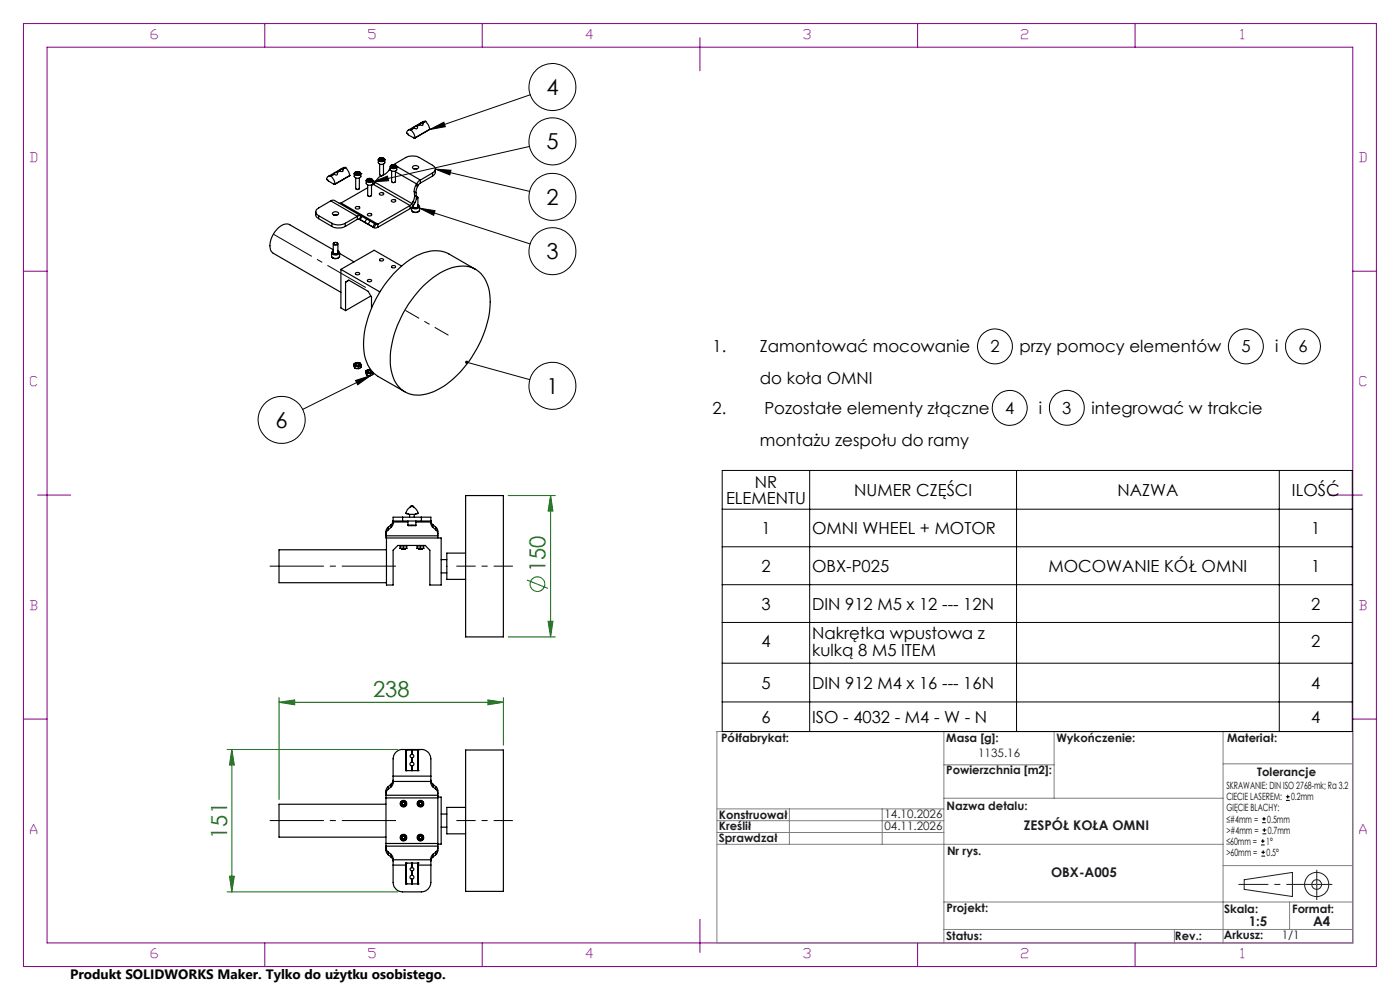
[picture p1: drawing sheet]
<svg xmlns="http://www.w3.org/2000/svg" width="297mm" height="210mm" viewBox="0 0 297 210" stroke-linecap="round" stroke-linejoin="round" font-family="sans-serif">
<g fill="none" stroke="#000" stroke-width=".25">
<path d="M70.2 37.3a.61 .61 0 0 0-.7 .1 .61 .61 0 0 0-.1 .7l1.4 .9M70.2 37.3v.1M70.2 37.4l.6 .7 .3 .9M70.8 39v-.1l.2 .2M70.9 36.9v.1M70.9 36.9l-.7 .4M70.9 39h-.1M70.9 37l-.7 .4M71.1 39l-.1 .1M71.5 36.6h-.2a.31 .31 0 0 0-.3 0 .31 .31 0 0 0-.1 .3M71.5 36.6h.1M71.5 36.6a.35 .35 0 0 1-.1 .6 .35 .35 0 0 1-.5-.2"/>
<path d="M72.1 36l-2.5 1.4M72.1 36.2a.31 .31 0 0 1 .2-.4 .31 .31 0 0 1 .4 .2 .28 .28 0 0 1-.2 .4 .28 .28 0 0 1-.3-.2M72.1 36.2l-.6 .4M72.1 36.2h.1M72.2 36.2l-.7 .4M73.3 35.5h-.3l-.7 .4M73.3 35.5v.1M73.3 35.5l-.7 .4M73.3 35.6l.6 .7 .3 .9M73.3 35.6l-.7 .3M74.2 37.2l-3.1 1.9M74.2 37.2l-3.1 1.8"/>
<path d="M75.1 36.8a.82 .82 0 0 1 1.5 0M75.1 36.8v.6a.83 .83 0 0 0 1.5 0v-.6M75.1 36.8a.81 .81 0 0 0 1.5 0M75.3 36.6a.63 .63 0 0 1 .7-.2 .63 .63 0 0 1 .4 .5 .71 .71 0 0 1-1.2-.2zM75.5 37.7v2.3a.46 .46 0 0 0 .7 0v-2.3M75.7 36.9h.3M75.8 36.6l-.3 .1 .1 .2 .3 .1 .3-.2-.1-.2M75.8 36.6h.3M75.8 36.6v.3M75.8 36.9h-.1M75.8 36.9h.2M76 36.9h.1"/>
<path d="M76.1 36.6v.3M76.6 36.8h.1M77.7 38.3a.81 .81 0 0 0 1.4 0M77.7 38.3a.77 .77 0 0 1 .7-.5 .77 .77 0 0 1 .7 .5M77.9 38.1a.61 .61 0 0 1 .6-.2 .61 .61 0 0 1 .5 .5 .74 .74 0 0 1-1.2-.2zM78 39.2v2.2a.48 .48 0 0 0 .8 0v-2.2M78 39.8l-5.6 3.3M78.3 38.4h.2zM78.3 38l-.2 .2v.2l.6-.1v-.2M78.3 38l.4 .1M78.3 38v.4M78.5 38.4h.1"/>
<path d="M78.7 38.1v.2M79.1 38.3v.6a.79 .79 0 0 1-.7 .4 .79 .79 0 0 1-.7-.4v-.6M79.2 39.1l7.8 4.5M79.2 39.1l-.4 .3M79.6 38.7l-.4 .4M79.6 38.7l7.8 4.5M80.4 33.6a.71 .71 0 0 1 1.2 .3 .7 .7 0 0 1-1.3-.1zM80.5 34.8v2.2a.48 .48 0 0 0 .9 0v-2.2M80.6 37.2h.6M80.8 34h.2zM80.9 33.6l-.3 .2 .1 .2 .6-.1-.1-.2M80.9 33.6l.3 .1"/>
<path d="M80.9 33.6v.4M81 37.3l-.8 .5-.6 .9M81 34h.1M81.2 33.7v.2M81.6 33.9a.83 .83 0 0 1-1.3 .1M82.7 35.8l-.7 .9-.7 .4M82.7 35.8h.1M82.8 35.6l-.1 .2M82.9 35.1a.71 .71 0 0 1 1.2 .2 .7 .7 0 0 1-1.2-.1zM83.1 36.3v2.2a.45 .45 0 0 0 .4 .2 .45 .45 0 0 0 .4-.2v-2.2M83.2 38.7h.6M83.4 35.4h.2"/>
<path d="M83.4 35.1l-.3 .1 .1 .2 .4 .1 .2-.2-.1-.1M83.4 35.1l.3 .1M83.4 35.1v.3M83.5 34.9l-.7 .3v.7a.8 .8 0 0 0 1.4 0v-.6M83.5 34.9l.5 .1 .2 .3M83.5 34.9l2.6-1.5a3.3 3.3 0 0 1 2.8 0l2.9 1.7a.85 .85 0 0 1 .6 .8 .85 .85 0 0 1-.6 .8M83.6 35.4h.1M83.7 35.2v.2M83.9 36.4l4.5 2.6M84.2 35.3h.1M84.2 35.3a.8 .8 0 0 1-1.4 .1M84.2 35.3l5 2.9"/>
<path d="M87.1 27.5a.59 .59 0 0 0-.6 .1 .59 .59 0 0 0-.2 .7l1.4 .9M87.1 27.5h.1M87.2 27.5l.7 1 .1 .8M87.6 35.3a.8 .8 0 0 1 1.2 .2 .73 .73 0 0 1-.7 .4 .73 .73 0 0 1-.6-.5zM87.7 29.2l.3 .1M87.8 35.8h.7M87.8 27.1l.1 .1M87.8 27.1l-.7 .4M87.8 29.2h-.1M87.9 27.2l-.7 .3M88.2 39.3l-.3 1.3M88.2 39.3l.4 .3"/>
<path d="M88.4 39l-.2 .3M88.4 39l.4 .3M88.4 26.8l-.6 .1v.2M88.4 26.8h.1M88.5 26.8a.35 .35 0 0 1-.1 .5 .35 .35 0 0 1-.5-.1M88.6 39.6l-.3 1.3M88.8 39.3l-.2 .3M89 26.2l-2.4 1.4M89.1 26.4a.3 .3 0 0 1 .4-.3 .3 .3 0 0 1 0 .5l-.4-.2M89.1 26.4h.1M89.1 26.4l-.7 .4M89.1 26.4l-.6 .4"/>
<path d="M89.2 38.8l-.4 .5M89.2 38.2l-.8 .8M89.2 38.2v.6M90.2 25.7l-.9 .4M90.2 25.7h.1M90.2 25.7l-.6 .4M90.3 25.7l.6 .8 .3 .9M90.3 25.7l-.7 .5M91.2 27.4v.1M91.2 27.4l-3.1 1.9M91.8 36.7l-2.6 1.5M91.8 36.7v.7"/>
<path d="M91.8 37.4l-2.6 1.4M92.4 35.9a1.22 1.22 0 0 1-.6 1.5M67 44.9v.7a.87 .87 0 0 0 .6 .8M67.6 45.7l2.8 1.7M67.6 45.7v.7M67.6 46.4l2.8 1.6M70.2 42.6l-2.6 1.5a.85 .85 0 0 0-.6 .8 .85 .85 0 0 0 .6 .8M70.2 42.6l.3-.1h.5l5.6 3.3M70.2 42.6l5.6 3.3M70.3 53.6v.7a.97 .97 0 0 0 1.7 0M70.4 47.4a3 3 0 0 0 2.8 0M70.4 48a3.3 3.3 0 0 0 2.8 0"/>
<path d="M70.4 47.4v.6M70.5 45.2a.77 .77 0 0 1 1.3 .1 .73 .73 0 0 1-.7 .4 .73 .73 0 0 1-.6-.5zM70.7 51.7v1.9a.57 .57 0 0 0 1 0v-1.9M70.7 53.2a.43 .43 0 0 0-.4 .4 .43 .43 0 0 0 .5 .4 .82 .82 0 0 0 1.2-.5l-.3-.3M70.7 53l-9.2-5.3a2.24 2.24 0 0 0-2.8 1 4.2 4.2 0 0 0-1.1 4.7l14.7 8.6M70.7 53.5a.5 .5 0 0 0 .5 .4 .5 .5 0 0 0 .5-.4M70.8 45.6h.7M70.9 51.5l.3-.1 .4 .2a.4 .4 0 0 1-.4 .3 .4 .4 0 0 1-.4-.3zM70.9 51.5l-.2 .1a.47 .47 0 0 0 .5 .4 .47 .47 0 0 0 .4-.4l-.1-.1M72 54.3a.95 .95 0 0 1-1.7 .1M72 53.6v.7M72 53.8l3.1 1.8"/>
<path d="M72.3 57.1l8.2 4.8M72.3 57.1v8.2l1 .6M72.4 43.1h-.4M72.4 43.1l7.8 4.4M73.2 47.4v.6M75.4 43.9a.5 .5 0 0 1 .5-.1 .5 .5 0 0 1 .4 .4 .49 .49 0 0 1-.5 .2 .49 .49 0 0 1-.4-.5zM75.4 58a.47 .47 0 0 1 .5-.2 .47 .47 0 0 1 .4 .4 .49 .49 0 0 1-.9-.2zM75.6 40.1h.5M75.8 45.9v.6M75.8 45.9l-2.6 1.5M75.8 46.5l-2.6 1.5M76.1 40.1h.1"/>
<path d="M76.2 46.5l3.1 1.8M76.2 46.5h-.4M76.2 46.5l.2 .1M76.6 45.8l-.2-.1-.6 .2M76.6 45.8l-.4 .7M76.6 45.8l.2 .1M76.8 45.9l1 .6M76.8 45.9l-.4 .7M77.8 46.5l-.4 .7-1-.6M77.8 46.5l.7 .4M78 45.4a.5 .5 0 0 1 .5-.1 .5 .5 0 0 1 .3 .3 .49 .49 0 0 1-.5 .2 .49 .49 0 0 1-.3-.4zM78 59.4a.48 .48 0 0 1 .4-.1 .48 .48 0 0 1 .4 .3 .48 .48 0 0 1-.5 .2 .48 .48 0 0 1-.3-.4z"/>
<path d="M78.1 41.6h.6M78.5 46.9l-.4 .7 .3 .2 .7 .3 .4-.7M78.5 46.9l1 .5M79.5 47.4l.2 .2M79.7 47.6l-.4 .7M80.2 47.5l-.5 .1M80.2 48.2l-.4 .2-.5-.1M80.2 47.5v.7M80.5 41a.49 .49 0 0 1 .5-.2 .49 .49 0 0 1 .4 .4 .49 .49 0 0 1-.5 .2 .49 .49 0 0 1-.4-.4zM80.6 54.9l.3-.1 .5 .2a.38 .38 0 0 1-.5 .4 .38 .38 0 0 1-.3-.5zM83 42.5a.49 .49 0 0 1 .6-.2 .49 .49 0 0 1 .3 .4 .49 .49 0 0 1-.5 .2 .49 .49 0 0 1-.4-.4zM83.1 56.5a.4 .4 0 0 1 .5-.2 .4 .4 0 0 1 .2 .5h-.5l-.2-.1z"/>
<path d="M85.2 56.4l-5.8-3.3-7.1 4M87 43.6l-6.8 3.9M87 43.6v.7M87 44.3l-6.8 3.9M87.3 44.5l.3 .4M87.3 44v.5M87.4 43.2l-.4 .4M87.4 43.2l.4 .2M87.6 42.7l-.2 .5M87.6 42.7l.4 .3M87.7 43.7a.5 .5 0 0 0 .5 .4 .5 .5 0 0 0 .5-.4M87.8 43.4l-.8 .9"/>
<path d="M87.9 40.6v.8M87.9 40.6l.4 .3M87.9 41.4l-.3 1.3M87.9 41.4l.4 .3M88 43l-.2 .4M88.3 40.9v.8M88.3 41.6l.3 .2-.3 .2M88.3 41.7v.5l-.3 .8M88.4 41.7l.2 .1v.2l-.3 .2M88.7 41.9v1.9a.53 .53 0 0 1-.6 .2 .53 .53 0 0 1-.4-.4M88.7 43.4a.44 .44 0 0 1 .3 .6 .44 .44 0 0 1-.6 .3h-.4l-.7-.3M89 44.5a1 1 0 0 1-1.4 .4"/>
<path d="M89 44.5a.98 .98 0 0 1-1.4 .4M89 43.8v.7M100.9 57.1l-5.7-3.2a7.5 7.5 0 0 0-7.5 .7 23.6 23.6 0 0 0-10.6 18.4 7.5 7.5 0 0 0 3.1 6.9l5.7 3.2M75.1 77.2l.2 .9M75.1 77.2l.2 .5M75.1 77.3a.75 .75 0 0 0 .7 .5 .75 .75 0 0 0 .8-.5M75.2 77.2h-.1M75.2 77.1a.85 .85 0 0 1 1.4 .3 .8 .8 0 0 1-1.5-.2zM75.3 78.1l.8 .1M75.3 77.7l.8 .1M75.3 77.7v.4M75.5 77.3a.46 .46 0 0 1 .7 0"/>
<path d="M75.6 77.1a.32 .32 0 0 1 .4-.1 .32 .32 0 0 1 .1 .5h-.5zM75.7 77.5l-.2-.1a.32 .32 0 0 1 .3-.3 .32 .32 0 0 1 .4 .3l-.2 .1M76.1 77.8v.4M76.4 77v.1M76.6 77.3v.2M76.6 77.5v.4l-.5 .3M76.6 77.5l-.5 .3M77.6 78.7l.2 .9M77.6 78.7l.1 .2M77.7 78.8v.1M77.7 78.9l.5 .3M77.7 78.9l.1 .3"/>
<path d="M77.7 78.6l-.1 .1M77.8 79.6l.8 .1M77.8 79.2h.4M77.8 79.2v.4M78 78.8a.46 .46 0 0 1 .8 0M78.1 78.6l.7 .1a.37 .37 0 0 1-.4 .3 .37 .37 0 0 1-.4-.3zM78.2 79.2l.4 .1M78.2 79l-.1-.1a.31 .31 0 0 1 .3-.3 .31 .31 0 0 1 .3 .3l-.2 .1M78.6 78.4a.49 .49 0 0 0-.6 0 .49 .49 0 0 0-.1 .6l.6 .2 .6-.3-.2 .2M78.6 79.3v.4M78.7 62.8l-5.4 3.1M78.8 65.4v-2.4l-.7-1.2-4.1-2.4-.7 .5v6"/>
<path d="M78.9 79.1l-.7 .1M78.9 79.1l-.3 .2M79.1 79l-.2 .1M79.2 79v.4l-.6 .3M80.5 61.9v.1M80.7 61.8l-.2 .1M89.8 60.6a12.7 12.7 0 0 1 8.4-4.2 5.6 5.6 0 0 1 5.4 4.5 17.8 17.8 0 0 1-2 12.2 21 21 0 0 1-9.7 10 6.5 6.5 0 0 1-6.7-.5 8.5 8.5 0 0 1-2.4-7.2 24.5 24.5 0 0 1 7-14.8zM81.9 113.7v.4h11.7v10h-2.4v-7.4l-1-1h-5.8l-1 1v7.4h-1.4v-10M81.9 113.7h11M82 116.6h-22.8v7h22.8M82.4 112.4l-.4 .5-.1 .4M82.4 111.8l-.5 .7v1.2"/>
<path d="M82.4 111.8v.6M82.9 111.9l-.5 .5M82.9 111.3v.6M82.9 111.3l-.5 .5M83.4 110.5h2M83.4 110.5v.2M83.4 110.7l-.1 .7-.4 .5M83.4 110.4l-.1 .4-.4 .5M83.4 110.7h3.1M84.9 116.3h.3M84.9 115.7v.6M84.9 115.8h1.4"/>
<path d="M85.2 116.4h.8M85.2 116.3v.1M85.2 116.3h.7M85.4 109.7h-2v.8M85.4 110.5h4M85.4 109.7v.8M85.4 109.7h4M85.6 116.3h-.4M85.6 115.8v.5M85.6 116.3h.3M86 116.3v.1M86.3 116.3h-.4"/>
<path d="M86.3 115.7v.6M86.5 111.4h1.7M86.5 108l.2-.2a.85 .85 0 0 1 .8-.4 .85 .85 0 0 1 .7 .6l.5 .9-.5 .1v.1h-1.6v-.1h-.4v-.4zM86.5 110.5v.9M86.9 109.1v.6M87 107.6a.41 .41 0 0 1 .4-.4 .41 .41 0 0 1 .4 .4M87.9 109.1v.6M88.2 110.5v.9M88.2 110.7h3.2M88.5 116.3h.3M88.5 115.7v.6M88.5 115.8h1.4"/>
<path d="M88.8 116.4h.8M88.8 116.3v.1M88.8 116.3h.7M89.2 116.3h-.4M89.2 115.8v.5M89.2 116.3h.3M89.4 110.5h2M89.4 109.7h2v.8M89.4 109.7v.8M89.6 116.3v.1M89.9 116.3h-.4M89.9 115.7v.6"/>
<path d="M91.4 110.5v.2M91.4 110.7l.1 .8 .4 .4M91.4 110.4l.1 .5 .4 .4M91.9 111.9l.5 .5M91.9 111.3v.6M91.9 111.3l.5 .5M92.4 112.4l.3 .3 .2 .6M92.4 111.8l.5 .7v1.2M92.4 111.8v.6M92.9 113.7v.4M93.6 118.7h1.2M98.8 105.1h8v30h-8z"/>
<path d="M98.8 117.3h-4v5.6h4M93.6 121.5h1.2M86.1 159.1h1.2M86.1 159.1h.1M86.1 159.1v4.4M87.3 159.1h.1M87.3 159.1v.9M87.4 159.1h1.3M87.4 159.1v.9M88.7 159.1h.1M88.7 159.1v4.4M98.8 159.1h8v30h-8z"/>
<path d="M81.9 179.8l.1 .5 .4 .5M81.9 179.5v1.1l.5 .7M81.9 168.7v.6M81.9 178.9v.6M81.9 170.6h-22.7v7h22.7M81.9 169.3v9.6M81.9 179.5h11M81.9 168.7h11M81.9 169.3h11M81.9 178.9h11M82.4 167.4l-.4 .5-.1 .4M82.4 166.9l-.5 .6v1.2"/>
<path d="M82.4 166.9v.5M82.9 166.4v.5M82.9 166.9l-.5 .5M82.9 166.4l-.5 .5M83.4 164.6v-3.6a1.99 1.99 0 0 1 2-2h4a1.99 1.99 0 0 1 2 2v3.6M83.4 164.6v1.2M83.4 165.8l-.1 .6-.4 .5M83.4 165.5l-.5 .9M83.4 164.6h8M83.4 165.8h8M85.3 170.3l.3-.2 .3 .2v.4l-.3 .1-.3-.2zM85.3 177.5l.3-.2 .3 .2v.4l-.3 .1-.3-.2z"/>
<path d="M86.1 163.5h1.2M86.1 163.5h.1M87.3 160.7h.1M87.3 160a.34 .34 0 0 0-.3 .4 .34 .34 0 0 0 .3 .3M87.3 160h.1M87.3 161.7a.41 .41 0 0 0-.3 .4 .41 .41 0 0 0 .3 .4M87.3 163.5h.1M87.3 162.5h.1M87.3 161.7h.1M87.3 160.7v1M87.3 162.5v1M87.4 160a.34 .34 0 0 1 .4 .4 .34 .34 0 0 1-.4 .3"/>
<path d="M87.4 163.5h1.3M87.4 161.7a.41 .41 0 0 1 .4 .4 .41 .41 0 0 1-.4 .4M87.4 160.7v1M87.4 162.5v1M88.7 163.5h.1M88.9 170.3l.3-.2 .3 .2v.4l-.3 .1-.3-.2zM88.9 177.5l.3-.2 .3 .2v.4l-.3 .1-.3-.2zM91.4 164.6v1.2M91.4 165.8l.1 .7 .4 .4M91.4 165.5l.1 .4 .4 .5M91.9 166.4v.5M91.9 166.9l.5 .5"/>
<path d="M91.9 166.4l.5 .5M92.4 167.4l.4 .4 .1 .5M92.4 166.9l.5 .6v1.2M92.4 166.9v.5M92.9 179.8l-.1 .5-.4 .5M92.9 179.5v1l-.5 .8M92.9 168.7v.6M92.9 178.9v.6M92.9 169.3v9.6M92.9 169.1h.7v10h-.7M93.6 172.7h1.2M93.6 175.5h1.2"/>
<path d="M98.8 171.3h-4v5.6h4M82.4 180.8v.5M82.4 180.8l.5 .4M82.4 181.3l.5 .5M82.9 181.2l.4 .6 .1 .6M82.9 181.8l.3 .3 .2 .6M82.9 181.2v.6M83.4 183.5v3.7a2.05 2.05 0 0 0 2 2h4a2.05 2.05 0 0 0 2-2v-3.7M83.4 182.4v1.1M83.4 182.4h8M83.4 183.5h2.7M86.1 187.5h1.2"/>
<path d="M86.1 183.1h1.2M86.1 183.1h.1M86.1 187.5h.1M86.1 183.1v4.4M87.3 184.7h.1M87.3 184a.34 .34 0 0 0-.3 .4 .34 .34 0 0 0 .3 .3M87.3 184h.1M87.3 185.7a.43 .43 0 0 0-.3 .4 .43 .43 0 0 0 .3 .4M87.3 187.5h.1M87.3 186.5h.1M87.3 183.1h.1M87.3 185.7h.1"/>
<path d="M87.3 183.1v.9M87.3 184.7v1M87.3 186.5v1M87.4 184a.34 .34 0 0 1 .4 .4 .34 .34 0 0 1-.4 .3M87.4 183.1h1.3M87.4 187.5h1.3M87.4 185.7a.42 .42 0 0 1 .4 .4 .42 .42 0 0 1-.4 .4M87.4 183.1v.9M87.4 184.7v1M87.4 186.5v1M88.7 183.1h.1M88.7 187.5h.1"/>
<path d="M88.7 183.1v4.4M88.7 183.5h2.7M91.4 182.4v1.1M91.9 181.2l-.4 .4-.1 .8M91.9 181.8l-.4 .4-.1 .5M91.9 181.2v.6M92.4 180.8v.5M92.4 180.8l-.5 .4M92.4 181.3l-.5 .5"/>
<circle cx="80.9" cy="34.2" r=".78"/>
<circle cx="85.6" cy="177.7" r=".62"/>
<circle cx="85.6" cy="170.5" r=".61"/>
<circle cx="85.6" cy="177.7" r=".7"/>
<circle cx="85.6" cy="170.5" r=".7"/>
<circle cx="85.6" cy="170.5" r=".3"/>
<circle cx="85.6" cy="177.7" r=".3"/>
<circle cx="89.2" cy="177.7" r=".62"/>
<circle cx="89.2" cy="170.5" r=".61"/>
<circle cx="89.2" cy="177.7" r=".7"/>
<circle cx="89.2" cy="170.5" r=".7"/>
<circle cx="89.2" cy="170.5" r=".3"/>
<circle cx="89.2" cy="177.7" r=".3"/>
</g>
<g fill="none" stroke="#008000" stroke-width=".21">
<path d="M107.8 105.1h10M116.8 105.1l.5 3.3h-1zM116.8 105.1v30M107.8 135.1h10M111.8 123l4.4 1.8"/>
<circle cx="114" cy="123.9" r="1.55"/>
</g>
<g fill="none" stroke="#191924" stroke-width=".21">
<path d="M263.9 186.6l10.3-1.5v5.1l-10.3-1.5z"/>
<circle cx="279.3" cy="187.6" r="1.03"/>
<circle cx="279.3" cy="187.6" r="2.57"/>
</g>
<path d="M279.3 187.6h-16.7" fill="none" stroke="#191924" stroke-width=".21" stroke-dasharray="6.3 1.3 1.3 1.3" stroke-dashoffset="-.1" stroke-linecap="butt"/>
<path d="M279.3 187.6h3.3M279.3 187.6v3.3M279.3 187.6v-3.1" fill="none" stroke="#191924" stroke-width=".21" stroke-dasharray="6.3 1.3 1.3 1.3" stroke-linecap="butt"/>
<g fill="none" stroke="#800080" stroke-width=".21">
<path d="M5 5h287v200h-287zM10 10h277v190h-277zM56.2 5v5M102.3 5v5M148.5 8v7M194.7 5v5M240.8 5v5M5 57.5h5M287 57.5h5M8 105h7M282 105h7M5 152.5h5"/>
<path d="M287 152.5h5M148.5 195v7M56.2 200v5M102.3 200v5M194.7 200v5M240.8 200v5"/>
</g>
<g fill="none" stroke="#808080" stroke-width=".21">
<path d="M152.1 155.2h134.9v44.8h-134.9zM200.2 155.2v44.8M223.6 155.2v14.1M259.5 155.2v44.8M152.1 176.6h48.1M152.1 174.1h48.1M152.1 171.6h48.1M152.1 179.1h107.4M167.5 171.6v7.5M187.1 171.6v7.5M200.2 169.3h59.3M200.2 162.2h23.4"/>
<path d="M259.5 162h27.5M200.2 197.2h86.8M200.2 191.3h86.8M249.1 197.2v2.8M259.5 183.6h27.5M273.6 191.3v5.9"/>
</g>
<path d="M116.8 105.1l.5 3.3h-1z" fill="#008000"/>
<path d="M116.3 131.8h1l-.5 3.3z" fill="none" stroke="#008000" stroke-width=".21"/>
<path d="M116.3 131.8h1l-.5 3.3z" fill="#008000"/>
<g fill="none" stroke="#000" stroke-width=".21">
<path d="M79.1 38.6l3.1-1.2 .2 .9zM91.2 27.5l3-1.6 .3 1zM92.4 35.9l3.3 .2-.3 1zM92.4 35.9l20 4.7M112.3 31.1l-33.2 7.5M112.5 20.1l-21.3 7.4M89 44.2l3.3 .5-.3 1zM89 44.2l23.5 7.5M78.6 79.7l-14.4 7.1M99 76.8l13.4 3.7M75.4 80.7l3.2-1-2.7 1.9z"/>
<circle cx="117.2" cy="18.4" r="5"/>
<circle cx="117.2" cy="30" r="5"/>
<circle cx="117.2" cy="41.8" r="5"/>
<circle cx="117.2" cy="53.3" r="5"/>
<circle cx="59.8" cy="89.1" r="5"/>
<circle cx="117.2" cy="81.8" r="5"/>
</g>
<path d="M108.8 120.1h-12" fill="none" stroke="#000" stroke-width=".21" stroke-dasharray="15.2 1.3 1.3 1.3" stroke-dashoffset="11.1" stroke-linecap="butt"/>
<path d="M57.2 120.1h26.8" fill="none" stroke="#000" stroke-width=".21" stroke-dasharray="15.2 1.3 1.3 1.3" stroke-dashoffset="3.7" stroke-linecap="butt"/>
<path d="M95.1 71.1l-9.1-5.3" fill="none" stroke="#000" stroke-width=".21" stroke-dasharray="15.2 1.3 1.3 1.3" stroke-dashoffset="11.9" stroke-linecap="butt"/>
<path d="M58 49.7l19.6 11.3" fill="none" stroke="#000" stroke-width=".21" stroke-dasharray="15.2 1.3 1.3 1.3" stroke-dashoffset="5.8" stroke-linecap="butt"/>
<g fill="#000">
<path d="M91.2 27.5l3-1.6 .3 1zM92.4 35.9l3.3 .2-.3 1zM89 44.2l3.3 .5-.3 1zM75.4 80.7l3.2-1-2.7 1.9z"/>
<path d="M98.7 76.6v.2h.3h-.3a.34 .34 0 0 0 .3 .4 .34 .34 0 0 0 .3-.5 .34 .34 0 0 0-.6-.1zM79.1 38.6l3.1-1.2 .2 .9z"/>
</g>
<path d="M48.2 159h36.2M49.2 159l.5 3.3h-1zM49.2 159v30.2M48.2 189.2h36.2" fill="none" stroke="#008000" stroke-width=".21"/>
<path d="M49.2 159l.5 3.3h-1z" fill="#008000"/>
<path d="M48.7 185.9h1l-.5 3.3z" fill="none" stroke="#008000" stroke-width=".21"/>
<path d="M48.7 185.9h1l-.5 3.3z" fill="#008000"/>
<path d="M59.2 149l3.3-.5v1zM59.2 148v21.6M59.2 149h47.6M106.8 148v10.1" fill="none" stroke="#008000" stroke-width=".21"/>
<path d="M59.2 149l3.3-.5v1z" fill="#008000"/>
<path d="M103.5 148.5l3.3 .5-3.3 .5z" fill="none" stroke="#008000" stroke-width=".21"/>
<path d="M103.5 148.5l3.3 .5-3.3 .5z" fill="#008000"/>
<g fill="none" stroke="#000" stroke-width=".21">
<path d="M153.2 99.8h133.7v55.4h-133.7zM171.8 99.8v55.4M215.7 99.8v55.4M271.4 99.8v55.4M153.2 108h133.7M153.2 116h133.7M153.2 124h133.7M153.2 132h133.7M153.2 140.7h133.7M153.2 148.9h133.7M267.5 179.2h.8M267.5 178.4h.8"/>
<path d="M267.8 174.5h.7M267.8 173.7h.7M267.8 176.9h.8M267.8 176.1h.8M267.9 178v.8M268.1 173.3v.8M268.2 175.7v.8M272.8 169.8h.8M272.8 169h.8M273.2 168.6v.8M267.6 181.6h.8M267.6 180.8h.8"/>
<path d="M268 180.4v.8"/>
<circle cx="211.1" cy="73.5" r="3.7"/>
<circle cx="264.3" cy="73.5" r="3.7"/>
<circle cx="276.4" cy="73.5" r="3.7"/>
<circle cx="214.2" cy="86.5" r="3.7"/>
<circle cx="226.3" cy="86.5" r="3.7"/>
</g>
<path d="M57.2 174.1h26.8" fill="none" stroke="#000" stroke-width=".21" stroke-dasharray="15.2 1.3 1.3 1.3" stroke-dashoffset="3.7" stroke-linecap="butt"/>
<path d="M108.8 174.1h-12" fill="none" stroke="#000" stroke-width=".21" stroke-dasharray="15.2 1.3 1.3 1.3" stroke-dashoffset="11.1" stroke-linecap="butt"/>
<g font-size="4.7">
<text x="115.9" y="20.1">4</text>
<text x="115.9" y="31.6">5</text>
<text x="115.9" y="43.4">2</text>
<text x="115.9" y="54.9">3</text>
<text x="115.9" y="83.5">1</text>
<text x="58.5" y="90.7">6</text>
</g>
<g font-size="4.7" fill="#008000">
<text x="115.7" y="121.3" transform="rotate(-90 115.7 121.3)">150</text>
<text x="79.1" y="147.9">238</text>
<text x="48.2" y="177.9" transform="rotate(-90 48.2 177.9)">151</text>
</g>
<g font-size="3.5">
<text x="151.2" y="74.7">1.</text>
<text x="161.2" y="74.7">Zamontować mocowanie</text>
<text x="210.1" y="74.7">2</text>
<text x="216.3" y="74.7">przy pomocy elementów</text>
<text x="263.3" y="74.7">5</text>
<text x="270.5" y="74.7">i</text>
<text x="275.5" y="74.7">6</text>
<text x="161.2" y="81.5">do koła OMNI</text>
<text x="151.2" y="87.7">2.</text>
<text x="162.2" y="87.7">Pozostałe elementy złączne</text>
<text x="213.2" y="87.8">4</text>
<text x="220.4" y="87.7">i</text>
<text x="225.4" y="87.7">3</text>
<text x="231.6" y="87.7">integrować w trakcie</text>
<text x="161.2" y="94.5">montażu zespołu do ramy</text>
<text x="154" y="106.9">ELEMENTU</text>
<text x="160.1" y="103.4">NR</text>
<text x="181.2" y="105.1">NUMER CZĘŚCI</text>
<text x="237.1" y="105.2">NAZWA</text>
<text x="274.1" y="105.2">ILOŚĆ</text>
<text x="161.5" y="113.3">1</text>
<text x="172.3" y="113.3">OMNI WHEEL + MOTOR</text>
<text x="278.2" y="113.3">1</text>
<text x="161.5" y="121.3">2</text>
<text x="172.3" y="121.3">OBX-P025</text>
<text x="222.4" y="121.3">MOCOWANIE KÓŁ OMNI</text>
<text x="278.2" y="121.3">1</text>
<text x="161.5" y="129.3">3</text>
<text x="172.3" y="129.3">DIN 912 M5 x 12 --- 12N</text>
<text x="278.2" y="129.3">2</text>
<text x="161.5" y="137.3">4</text>
<text x="172.3" y="135.6">Nakrętka wpustowa z</text>
<text x="278.2" y="137.3">2</text>
<text x="172.3" y="139.1">kulką 8 M5 ITEM</text>
<text x="161.5" y="146.1">5</text>
<text x="172.3" y="146.1">DIN 912 M4 x 16 --- 16N</text>
<text x="278.2" y="146.1">4</text>
<text x="161.5" y="153.4">6</text>
<text x="172.3" y="153.4">ISO - 4032 - M4 - W - N</text>
<text x="278.2" y="153.4">4</text>
</g>
<text font-size="2.9" x="14.9" y="207.6">Produkt SOLIDWORKS Maker. Tylko do użytku osobistego.</text>
<g font-size="2.8" fill="#800080">
<text x="32" y="8.2">6</text>
<text x="78.2" y="8.2">5</text>
<text x="124.4" y="8.2">4</text>
<text x="170.5" y="8.2">3</text>
<text x="216.7" y="8.2">2</text>
<text x="263.2" y="8.2">1</text>
<text x="6.5" y="34.4">D</text>
<text x="288.5" y="34.4">D</text>
<text x="6.5" y="81.9">C</text>
<text x="288.5" y="81.9">C</text>
<text x="6.5" y="129.4">B</text>
<text x="288.5" y="129.4">B</text>
<text x="6.5" y="176.9">A</text>
<text x="288.5" y="176.9">A</text>
<text x="32" y="203.2">6</text>
<text x="78.2" y="203.2">5</text>
<text x="124.4" y="203.2">4</text>
<text x="170.5" y="203.2">3</text>
<text x="216.7" y="203.2">2</text>
<text x="263.2" y="203.2">1</text>
</g>
<g font-size="2.8" fill="#191924">
<text x="217.2" y="176">ZESPÓŁ KOŁA OMNI</text>
<text x="223" y="186">OBX-A005</text>
<text x="264.9" y="196.5">1:5</text>
<text x="278.6" y="196.5">A4</text>
</g>
<g font-size="2.5" fill="#191924">
<text x="153" y="157.5">Półfabrykat:</text>
<text x="200.7" y="157.5">Masa [g]:</text>
<text x="207.5" y="160.6">1135.16</text>
<text x="224.1" y="157.5">Wykończenie:</text>
<text x="260.3" y="157.5">Materiał:</text>
<text x="200.7" y="164.3">Powierzchnia [m2]:</text>
<text x="266.7" y="164.5">Tolerancje</text>
<text x="152.5" y="173.6">Konstruował</text>
<text x="187.6" y="173.5">14.10.2026</text>
<text x="200.8" y="171.9">Nazwa detalu:</text>
<text x="152.5" y="176">Kreślił</text>
<text x="152.5" y="178.5">Sprawdzał</text>
<text x="187.6" y="176">04.11.2026</text>
<text x="200.9" y="181.3">Nr rys.</text>
<text x="200.8" y="193.5">Projekt:</text>
<text x="259.7" y="193.6">Skala:</text>
<text x="274.1" y="193.6">Format:</text>
<text x="200.7" y="199.3">Status:</text>
<text x="249.3" y="199.3">Rev.:</text>
<text x="259.6" y="199.2">Arkusz:</text>
<text x="271.9" y="199.2">1/1</text>
</g>
<g font-size="2.1">
<text x="260.2" y="167.4">SKRAWANIE: DIN ISO 2768-mk; Ra 3.2</text>
<text x="260.2" y="172.1">GIĘCIE BLACHY:</text>
<text x="260.2" y="169.8">CIECIE LASEREM:</text>
<text x="273.9" y="169.8">0.2mm</text>
<text x="260.2" y="174.5">≤#4mm =</text>
<text x="260.2" y="176.9">&gt;#4mm =</text>
<text x="260.2" y="179.2">≤60mm =</text>
<text x="268.6" y="179.2">1°</text>
<text x="268.9" y="174.5">0.5mm</text>
<text x="268.9" y="176.9">0.7mm</text>
<text x="260.2" y="181.6">&gt;60mm =</text>
<text x="268.7" y="181.6">0.5°</text>
</g>
</svg>
